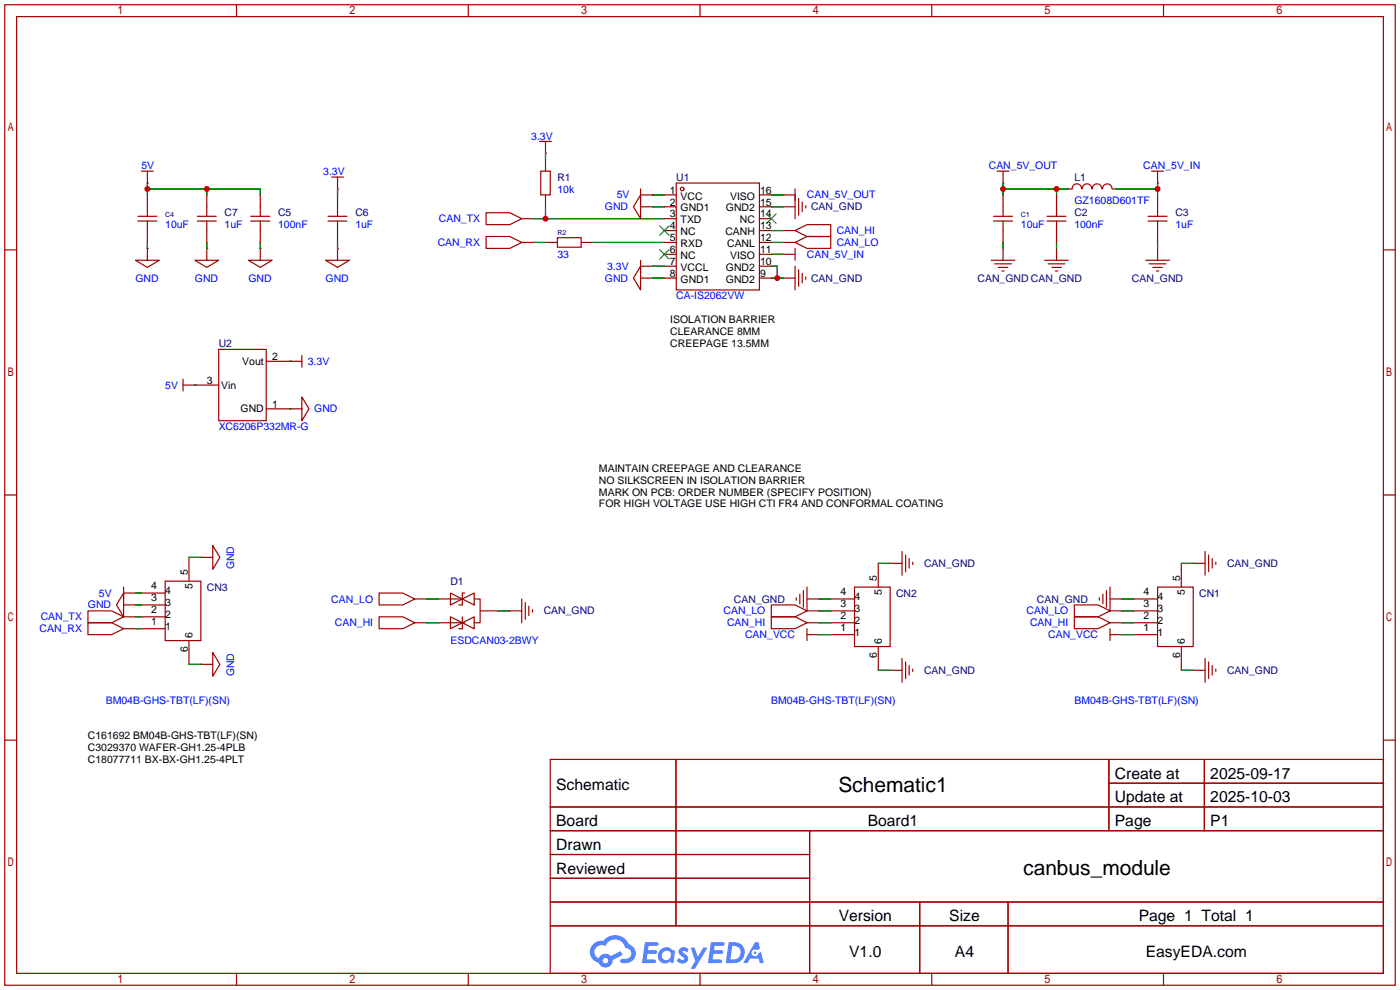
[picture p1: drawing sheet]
<svg xmlns="http://www.w3.org/2000/svg" width="299mm" height="212mm" viewBox="0 0 299 212" stroke-linecap="round" stroke-linejoin="round" font-family="sans-serif">
<g fill="none" stroke="#a10000" stroke-width=".25">
<path d="M1 1h297.2v209.6h-297.2zM3.6 3.6h292.1v204.4h-292.1zM50.5 1v2.6M100.1 1v2.6M149.6 1v2.6M199.1 1v2.6M248.7 1v2.6M1 53.4h2.6M295.7 53.4h2.5M1 105.8h2.6M295.7 105.8h2.5M1 158.2h2.6"/>
<path d="M295.7 158.2h2.5M117.6 162.3h178.1v45.7h-178.1zM117.6 172.5h178.1M117.6 177.5h178.1M144.5 162.3v35.6M173 177.5v30.5M237 162.3v15.2M237 167.4h58.7M257.4 162.3v15.2M117.6 182.6h55.4M117.6 192.8h178.1M117.6 187.7h55.4"/>
<path d="M117.6 197.9h178.1M196.6 192.8v15.2M215.4 192.8v15.2M50.5 208v2.6M100.1 208v2.6M149.6 208v2.6M199.1 208v2.6M248.7 208v2.6"/>
</g>
<g fill="#5487ff">
<path d="M145.3 202.7a1.3 1.3 0 0 1 1.9 .3l-.4 .6a.54 .54 0 0 0-.9-.2l.1 .2a1.34 1.34 0 0 1 .9 1.8 1.47 1.47 0 0 1-2.3-.1l.5-.6 .8 .5a.31 .31 0 0 0 .4-.3 .31 .31 0 0 0-.3-.4 1.12 1.12 0 0 1-.7-1.8z"/>
<path d="M147.6 202.5h.9l.6 2 1.2-2h.9l-2.7 4.6h-.9l1-1.7z"/>
<path d="M137.8 201.4h1.7a1.31 1.31 0 0 1 1.2 .2 .4 .4 0 0 1-.3 .5l-1.8 .1-.1 .9h1.6a.4 .4 0 0 1 .4 .4 .4 .4 0 0 1-.5 .4h-1.6l-.2 1.2h1.4a.46 .46 0 0 1 .5 0 .46 .46 0 0 1 .1 .5l-.4 .2h-2.6z"/>
<path d="M151.9 201.4h1.7a1.32 1.32 0 0 1 1.2 .2 .39 .39 0 0 1-.3 .5l-1.8 .1-.1 .9h1.6a.4 .4 0 0 1 .4 .4 .4 .4 0 0 1-.4 .4h-1.7l-.2 1.2h1.4a.46 .46 0 0 1 .5 0 .46 .46 0 0 1 .1 .5l-.4 .2h-2.6z"/>
<path d="M161.3 201.4h.8l.3 1.3-.6 .4a.75 .75 0 0 0-1.1 .3 .75 .75 0 0 0 .5 1 .75 .75 0 0 0 .9-.7l.5-.2 .6 2.3h-.8l-.3-.9h-1.8l-.5 .9h-1z"/>
<path d="M155.7 201.4l-.6 4.4h1.5a2.27 2.27 0 0 0 2.6-2.2 2.27 2.27 0 0 0-2.7-2.2zM156.5 202.1a1.5 1.5 0 0 1 1.8 1.6 1.5 1.5 0 0 1-1.9 1.4h-.3z"/>
<path d="M141.2 203a1.6 1.6 0 0 0-.3 2.3 1.6 1.6 0 0 0 2.3 .2l.7 .3 .3-2.4-.1-.3-.5-.1a1.58 1.58 0 0 0-2.4 0zM141.8 203.5a.98 .98 0 0 1 1.6 .4 .98 .98 0 0 1-1.1 1.3 .94 .94 0 0 1-.9-.7 .94 .94 0 0 1 .4-1z"/>
<path d="M126.8 201.8a2.37 2.37 0 0 0 1.1 4 1.54 1.54 0 0 0 1.8 1 1.54 1.54 0 0 0 1.2-1.6l2.2-1.1-.5-.8-2 1a1.57 1.57 0 0 0-2.7 .5 1.5 1.5 0 0 1-.7-2.1 1.5 1.5 0 0 1 2.2-.5 2.23 2.23 0 0 1 2.3-1.4 2.23 2.23 0 0 1 2 1.8 1.16 1.16 0 0 1 1.2 1.1 1.16 1.16 0 0 1-1.1 1.2h-.7a.47 .47 0 0 0-.5 .4 .47 .47 0 0 0 .4 .5 2.17 2.17 0 0 0 2.5-.9 2.17 2.17 0 0 0-.3-2.7l-.8-.4a3.2 3.2 0 0 0-5.5-.7l-1.1 .1zM128.8 205.3a.6 .6 0 0 1 1.2 0 .6 .6 0 0 1-1.2 0z"/>
<circle cx="161.4" cy="203.6" r=".28"/>
</g>
<g fill="none" stroke="#008700" stroke-width=".25">
<path d="M31.5 39.1v2.6M116.6 32.8v1.2M214.4 39.1v2.6M247.4 39.1v2.6M31.5 51.8v1.3M31.5 40.4h24.1v1.3M44.2 40.4v1.3M44.2 51.8v1.3M55.6 51.8v1.3M72.1 40.4v1.3M72.1 51.8v1.3M114 46.7h28"/>
<path d="M114 51.8h2.6M116.6 44.2v2.5M126.7 51.8h15.3M139.4 59.4h2.6M139.4 56.9h2.6M139.4 44.2h2.6M139.4 41.7h2.6M164.8 59.4h2.6M164.8 56.9h1.3v2.5M164.8 44.2h2.6M164.8 41.7h2.6M164.8 49.3h2.6"/>
<path d="M164.8 51.8h2.6M164.8 54.4h2.6M214.4 40.4h13.9M214.4 51.8v1.3M225.8 40.4v1.3M225.8 51.8v1.3M238.5 40.4h8.9M247.4 51.8v1.3M62 77.2h.1M41.7 82.3h.1M62 87.4h.1M40.4 119.1h2.5"/>
<path d="M29 126.7h1.2M29 129.3h1.2M29 131.8h1.2M29 134.4h1.2M91.2 133.1h2.5M91.2 128h2.5M106.4 130.6h2.6M175 130.6h2.5M175 133.1h2.5M175 128h2.5M175 135.6h2.5M187.7 120.4h2.5"/>
<path d="M239.8 130.6h2.5M239.8 133.1h2.5M239.8 128h2.5M239.8 135.6h2.5M252.5 120.4h2.5M40.4 142h2.5M187.7 143.3h2.5M252.5 143.3h2.5"/>
</g>
<g fill="none" stroke="#a10000" stroke-width=".25">
<path d="M30.2 36.6h2.6M31.5 39.1h.1M31.5 36.6v2.5M70.9 37.8h2.5M72.1 37.8v2.6M115.3 30.2h2.6M115.6 36.6h2v5.1h-2zM116.6 32.8h.1M116.6 30.2v2.6M116.6 34v2.6M144.5 39.1h17.8v22.9h-17.8zM213.1 36.6h2.5"/>
<path d="M214.4 39.1h.1M214.4 36.6v2.5M246.1 36.6h2.6M247.4 39.1h.1M247.4 36.6v2.5M29 55.6h5l-2.5 1.6zM29.5 47.2h4M29.5 46.2h4M31.5 53.1h.1M31.5 41.7v4.5M31.5 47.2v4.6M31.5 53.1v2.5"/>
<path d="M41.7 55.6h5l-2.5 1.6zM42.2 47.2h4M42.2 46.2h4M44.2 53.1h.1M44.2 41.7v4.5M44.2 47.2v4.6M44.2 53.1v2.5M53.1 55.6h5.1l-2.6 1.6zM53.6 47.2h4.1M53.6 46.2h4.1M55.6 53.1h.1M55.6 41.7v4.5"/>
<path d="M55.6 47.2v4.6M55.6 53.1v2.5M69.6 55.6h5.1l-2.6 1.6zM70.1 47.2h4.1M70.1 46.2h4.1M72.1 40.4h.1M72.1 53.1h.1M72.1 41.7v4.5M72.1 47.2v4.6M72.1 53.1v2.5M103.9 45.5h5.1l2.5 1.2-2.5 1.3h-5.1zM103.9 50.5h5.1l2.5 1.3-2.5 1.3h-5.1z"/>
<path d="M111.5 46.7h2.5M111.5 51.8h2.5M116.6 41.7v2.5M116.6 51.8h2.5M119.1 50.8h5.1v2h-5.1zM124.2 51.8h2.5M136.9 56.9v5.1l-1.5-2.6zM136.9 41.7v5l-1.5-2.5zM136.9 59.4h2.5M136.9 44.2h2.5M136.9 41.7h2.5M136.9 56.9h2.5"/>
<path d="M136.9 40.4v2.5M136.9 55.6v2.6M139.4 59.4h.1M139.4 44.2h.1M139.4 56.9h.1M139.4 41.7h.1M142 46.7h2.5M142 59.4h2.5M142 44.2h2.5M142 41.7h2.5M142 49.3h2.5M142 51.8h2.5"/>
<path d="M142 54.4h2.5M142 56.9h2.5M162.3 46.7h2.5M162.3 59.4h2.5M162.3 44.2h2.5M162.3 41.7h2.5M162.3 49.3h2.5M162.3 51.8h2.5M162.3 54.4h2.5M162.3 56.9h2.5M167.4 41.7h.1M167.4 54.4h.1"/>
<path d="M167.4 59.4h2.5M167.4 44.2h2.5M167.4 41.7h2.5M167.4 49.3h2.5M167.4 51.8h2.5M167.4 54.4h2.5M169.9 49.3l2.6-1.3h5v2.5h-5zM169.9 51.8l2.6-1.3h5v2.6h-5zM169.9 40.4v6.3M169.9 53.1v2.5M169.9 56.9v5.1M170.7 42.4v3.6"/>
<path d="M170.7 57.7v3.5M171.4 43.2v2M171.4 58.4v2.1M172.2 43.9v.5M172.2 59.2v.5M211.8 55.6h5.1M212.3 47.2h4.1M212.3 46.2h4.1M212.6 56.4h3.6M213.4 57.2h2M214.1 57.9h.5M214.4 41.7v4.5"/>
<path d="M214.4 47.2v4.6M214.4 53.1v2.5M223.3 55.6h5M223.8 47.2h4M223.8 46.2h4M224 56.4h3.6M224.8 57.2h2M225.6 57.9h.5M225.8 41.7v4.5M225.8 47.2v4.6M225.8 53.1v2.5M228.3 40.4h.8"/>
<path d="M229.1 40.4a1.01 1.01 0 0 1 1.1-1.1 1.01 1.01 0 0 1 1 1.1M231.3 40.4a1.01 1.01 0 0 1 1-1.1 1.01 1.01 0 0 1 1 1.1M233.4 40.4a1.01 1.01 0 0 1 1.1-1.1 1.01 1.01 0 0 1 1 1.1M235.6 40.4a1.01 1.01 0 0 1 1-1.1 1.01 1.01 0 0 1 1.1 1.1M237.7 40.4h.8M244.9 55.6h5M245.4 47.2h4M245.4 46.2h4M245.6 56.4h3.6M246.4 57.2h2M247.1 57.9h.5M247.4 41.7v4.5"/>
<path d="M247.4 47.2v4.6M247.4 53.1v2.5M46.7 74.7h10.2v15.2h-10.2zM56.9 77.2h7.6M62 77.2h.1M64.5 75.9v2.6M39.1 82.3h7.6M39.1 81v2.6M41.7 82.3h.1M56.9 87.4h7.6M62 87.4h.1M64.5 84.8l1.5 2.6-1.5 2.5z"/>
<path d="M40.4 119.1v5.1M42.9 119.1h.1M42.9 119.1h2.6M45.5 116.6l1.5 2.5-1.5 2.6zM192.8 117.9v5M193.5 118.6v3.6M194.3 119.4v2M257.6 117.9v5M258.3 118.6v3.6M259.1 119.4v2M18.8 130.6h5.1l2.5 1.2-2.5 1.3h-5.1zM18.8 133.1h5.1l2.5 1.3-2.5 1.2h-5.1z"/>
<path d="M26.4 126.7v5.1l-1.5-2.5zM26.4 126.7h2.6M26.4 129.3h2.6M26.4 134.4h2.6M26.4 131.8h2.6M26.4 125.5v2.5M29 126.7h.1M29 129.3h.1M30.2 126.7h5.1M30.2 129.3h5.1M30.2 134.4h5.1M30.2 131.8h5.1"/>
<path d="M35.3 124.2h7.6v12.7h-7.6zM40.4 136.9v5.1M45.5 139.4l1.5 2.6-1.5 2.5zM81 131.8h5.1l2.5 1.3-2.5 1.3h-5.1zM81 126.7h5.1l2.5 1.3-2.5 1.3h-5.1zM88.6 133.1h2.6M88.6 128h2.6M93.7 133.1h5.6M93.7 128h5.1M96.3 126.7l2.5 1.3-2.5 1.3zM96.3 131.8l2.5 1.3-2.5 1.3zM98.8 128l2.5-1.3v2.6z"/>
<path d="M98.8 133.1l2.5-1.3v2.6zM98.8 131.8v2.6h-.8M99.3 126.7h-.5v2.6h-.8M101.3 128h1.3v5.1h-1.3M102.6 130.6h3.8M109 130.6h2.5M111.5 128v5.1M112.3 128.8v3.5M113 129.5v2.1M113.8 130.3v.5M164.8 131.8h5.1l2.6 1.3-2.6 1.3h-5.1zM164.8 129.3h5.1l2.6 1.3-2.6 1.2h-5.1z"/>
<path d="M170.2 127.8v.5M170.9 127v2M171.7 126.2v3.6M172.5 130.6h2.5M172.5 133.1h2.5M172.5 128h2.5M172.5 135.6h2.5M172.5 125.5v5.1M172.5 134.4v2.5M175 135.6h.1M177.5 130.6h5.1M177.5 133.1h5.1"/>
<path d="M177.5 128h5.1M177.5 135.6h5.1M182.6 125.5h7.6v12.7h-7.6zM187.7 120.4v5.1M187.7 138.2v5.1M190.2 120.4h2.6M195.1 120.1v.5M229.6 131.8h5.1l2.5 1.3-2.5 1.3h-5.1zM229.6 129.3h5.1l2.5 1.3-2.5 1.2h-5.1zM234.9 127.8v.5M235.7 127v2M236.5 126.2v3.6"/>
<path d="M237.2 130.6h2.6M237.2 133.1h2.6M237.2 128h2.6M237.2 135.6h2.6M237.2 125.5v5.1M237.2 134.4v2.5M239.8 135.6h.1M242.3 130.6h5.1M242.3 133.1h5.1M242.3 128h5.1M242.3 135.6h5.1M247.4 125.5h7.6v12.7h-7.6z"/>
<path d="M252.5 120.4v5.1M252.5 138.2v5.1M255 120.4h2.6M259.8 120.1v.5M42.9 142h.1M42.9 142h2.6M190.2 143.3h2.6M192.8 140.7v5.1M193.5 141.5v3.5M194.3 142.2v2.1M195.1 143v.5M255 143.3h2.6"/>
<path d="M257.6 140.7v5.1M258.3 141.5v3.5M259.1 142.2v2.1M259.8 143v.5"/>
<circle cx="145.8" cy="40.4" r=".38"/>
</g>
<path d="M141 53.3l2 2.1M141 48.3l2 2M143 53.3l-2 2.1M143 48.3l-2 2M163.8 45.7l2.1 2.1M165.9 45.7l-2.1 2.1" fill="none" stroke="#3c3" stroke-width=".25"/>
<g fill="#c00">
<circle cx="116.6" cy="46.7" r=".63"/>
<circle cx="44.2" cy="40.4" r=".63"/>
<circle cx="31.5" cy="40.4" r=".63"/>
<circle cx="166.1" cy="59.4" r=".63"/>
<circle cx="214.4" cy="40.4" r=".63"/>
<circle cx="225.8" cy="40.4" r=".63"/>
<circle cx="247.4" cy="40.4" r=".63"/>
</g>
<g font-size="4.5">
<text x="179.2" y="169.2">Schematic1</text>
<text x="218.7" y="187">canbus_module</text>
</g>
<g font-size="3.4">
<text x="238.3" y="166.4">Create at</text>
<text x="258.7" y="166.4">2025-09-17</text>
<text x="118.9" y="168.9">Schematic</text>
<text x="238.3" y="171.5">Update at</text>
<text x="258.7" y="171.5">2025-10-03</text>
<text x="118.9" y="176.6">Board</text>
<text x="185.5" y="176.6">Board1</text>
<text x="238.3" y="176.6">Page</text>
<text x="258.7" y="176.6">P1</text>
<text x="118.9" y="181.6">Drawn</text>
<text x="118.9" y="186.7">Reviewed</text>
<text x="179.2" y="196.9">Version</text>
<text x="202.9" y="196.9">Size</text>
<text x="243.4" y="196.9">Page 1 Total 1</text>
<text x="181.5" y="204.5">V1.0</text>
<text x="204.1" y="204.5">A4</text>
<text x="244.9" y="204.5">EasyEDA.com</text>
</g>
<g font-size="2.2" fill="#00f">
<text x="113.5" y="29.8">3.3V</text>
<text x="30.2" y="36.1">5V</text>
<text x="69.1" y="37.5">3.3V</text>
<text x="119.1" y="41.1">10k</text>
<text x="211.3" y="36.2">CAN_5V_OUT</text>
<text x="244.3" y="36.2">CAN_5V_IN</text>
<text x="93.8" y="47.5">CAN_TX</text>
<text x="129.3" y="45">GND</text>
<text x="131.8" y="42.4">5V</text>
<text x="172.5" y="42.4">CAN_5V_OUT</text>
<text x="229.6" y="43.7">GZ1608D601TF</text>
<text x="35.3" y="48.8">10uF</text>
<text x="48" y="48.8">1uF</text>
<text x="59.4" y="48.8">100nF</text>
<text x="75.9" y="48.8">1uF</text>
<text x="93.5" y="52.6">CAN_RX</text>
<text x="178.8" y="50">CAN_HI</text>
<text x="178.8" y="52.6">CAN_LO</text>
<text x="218.2" y="48.8">10uF</text>
<text x="229.6" y="48.8">100nF</text>
<text x="251.2" y="48.8">1uF</text>
<text x="119.1" y="55.1">33</text>
<text x="129.8" y="57.7">3.3V</text>
<text x="172.5" y="55.1">CAN_5V_IN</text>
<text x="29" y="60.2">GND</text>
<text x="41.7" y="60.2">GND</text>
<text x="53.1" y="60.2">GND</text>
<text x="69.6" y="60.2">GND</text>
<text x="129.3" y="60.2">GND</text>
<text x="144.5" y="64">CA-IS2062VW</text>
<text x="65.8" y="78">3.3V</text>
<text x="35.3" y="83.1">5V</text>
<text x="67.2" y="88.1">GND</text>
<text x="46.7" y="91.9">XC6206P332MR-G</text>
<text x="50" y="121.7" transform="rotate(-90 50 121.7)">GND</text>
<text x="18.8" y="130">GND</text>
<text x="21.1" y="127.5">5V</text>
<text x="70.8" y="128.8">CAN_LO</text>
<text x="154.6" y="131.3">CAN_LO</text>
<text x="219.4" y="131.3">CAN_LO</text>
<text x="8.5" y="135.1">CAN_RX</text>
<text x="8.7" y="132.6">CAN_TX</text>
<text x="71.6" y="133.9">CAN_HI</text>
<text x="96.3" y="137.7">ESDCAN03-2BWY</text>
<text x="155.4" y="133.9">CAN_HI</text>
<text x="159.2" y="136.4">CAN_VCC</text>
<text x="220.2" y="133.9">CAN_HI</text>
<text x="224" y="136.4">CAN_VCC</text>
<text x="50" y="144.5" transform="rotate(-90 50 144.5)">GND</text>
<text x="22.6" y="150.4">BM04B-GHS-TBT(LF)(SN)</text>
<text x="164.8" y="150.4">BM04B-GHS-TBT(LF)(SN)</text>
<text x="229.6" y="150.4">BM04B-GHS-TBT(LF)(SN)</text>
</g>
<g font-size="2.2" fill="#000080">
<text x="119.1" y="38.6">R1</text>
<text x="144.5" y="38.6">U1</text>
<text x="229.6" y="38.6">L1</text>
<text x="48" y="46.2">C7</text>
<text x="59.4" y="46.2">C5</text>
<text x="75.9" y="46.2">C6</text>
<text x="173.4" y="45">CAN_GND</text>
<text x="229.6" y="46.2">C2</text>
<text x="251.2" y="46.2">C3</text>
<text x="173.4" y="60.2">CAN_GND</text>
<text x="208.9" y="60.2">CAN_GND CAN_GND</text>
<text x="241.9" y="60.2">CAN_GND</text>
<text x="46.7" y="74.2">U2</text>
<text x="96.3" y="125">D1</text>
<text x="197.5" y="121.2">CAN_GND</text>
<text x="262.3" y="121.2">CAN_GND</text>
<text x="44.2" y="126.2">CN3</text>
<text x="116.2" y="131.3">CAN_GND</text>
<text x="156.8" y="128.8">CAN_GND</text>
<text x="191.5" y="127.5">CN2</text>
<text x="221.6" y="128.8">CAN_GND</text>
<text x="256.3" y="127.5">CN1</text>
<text x="197.5" y="144">CAN_GND</text>
<text x="262.3" y="144">CAN_GND</text>
</g>
<g font-size="2.2">
<text x="143.2" y="41.4">1</text>
<text x="162.4" y="41.4">16</text>
<text x="143.2" y="46.5">3</text>
<text x="143.2" y="43.9">2</text>
<text x="145.5" y="47.7">TXD</text>
<text x="145.5" y="45.2">GND1</text>
<text x="145.5" y="42.7">VCC</text>
<text x="155.2" y="45.2">GND2</text>
<text x="156" y="42.7">VISO</text>
<text x="158.1" y="47.7">NC</text>
<text x="162.4" y="43.9">15</text>
<text x="162.4" y="46.5">14</text>
<text x="143.2" y="51.5">5</text>
<text x="143.2" y="49">4</text>
<text x="145.5" y="52.8">RXD</text>
<text x="145.5" y="50.3">NC</text>
<text x="155" y="50.3">CANH</text>
<text x="155.4" y="52.8">CANL</text>
<text x="162.4" y="49">13</text>
<text x="162.4" y="51.5">12</text>
<text x="143.2" y="59.2">8</text>
<text x="143.2" y="56.6">7</text>
<text x="143.2" y="54.1">6</text>
<text x="145.5" y="57.9">VCCL</text>
<text x="145.5" y="55.4">NC</text>
<text x="155.2" y="57.9">GND2</text>
<text x="156" y="55.4">VISO</text>
<text x="162.4" y="54.1">11</text>
<text x="162.4" y="56.6">10</text>
<text x="162.4" y="59.2">9</text>
<text x="145.5" y="60.4">GND1</text>
<text x="155.2" y="60.4">GND2</text>
<text x="143.3" y="69.1">ISOLATION BARRIER</text>
<text x="143.3" y="71.6">CLEARANCE 8MM</text>
<text x="51.8" y="78">Vout</text>
<text x="58.2" y="76.9">2</text>
<text x="143.3" y="74.2">CREEPAGE 13.5MM</text>
<text x="44.2" y="82">3</text>
<text x="47.2" y="83">Vin</text>
<text x="51.4" y="88.1">GND</text>
<text x="58.2" y="87.1">1</text>
<text x="128" y="100.8">MAINTAIN CREEPAGE AND CLEARANCE</text>
<text x="128" y="103.4">NO SILKSCREEN IN ISOLATION BARRIER</text>
<text x="128" y="105.9">MARK ON PCB: ORDER NUMBER (SPECIFY POSITION)</text>
<text x="128" y="108.5">FOR HIGH VOLTAGE USE HIGH CTI FR4 AND CONFORMAL COATING</text>
<text x="32.3" y="126">4</text>
<text x="40.1" y="122.9" transform="rotate(-90 40.1 122.9)">5</text>
<text x="41.1" y="126" transform="rotate(-90 41.1 126)">5</text>
<text x="187.4" y="124.2" transform="rotate(-90 187.4 124.2)">5</text>
<text x="252.2" y="124.2" transform="rotate(-90 252.2 124.2)">5</text>
<text x="32.3" y="131.1">2</text>
<text x="32.3" y="128.5">3</text>
<text x="35.3" y="129.5">3</text>
<text x="35.3" y="127">4</text>
<text x="179.6" y="129.8">3</text>
<text x="179.6" y="127.3">4</text>
<text x="182.6" y="130.8">3</text>
<text x="182.6" y="128.3">4</text>
<text x="188.4" y="127.2" transform="rotate(-90 188.4 127.2)">5</text>
<text x="244.4" y="129.8">3</text>
<text x="244.4" y="127.3">4</text>
<text x="247.4" y="130.8">3</text>
<text x="247.4" y="128.3">4</text>
<text x="253.2" y="127.2" transform="rotate(-90 253.2 127.2)">5</text>
<text x="32.3" y="133.6">1</text>
<text x="35.3" y="134.6">1</text>
<text x="35.3" y="132.1">2</text>
<text x="41.1" y="136.4" transform="rotate(-90 41.1 136.4)">6</text>
<text x="179.6" y="134.9">1</text>
<text x="179.6" y="132.3">2</text>
<text x="182.6" y="135.9">1</text>
<text x="182.6" y="133.4">2</text>
<text x="188.4" y="137.7" transform="rotate(-90 188.4 137.7)">6</text>
<text x="244.4" y="134.9">1</text>
<text x="244.4" y="132.3">2</text>
<text x="247.4" y="135.9">1</text>
<text x="247.4" y="133.4">2</text>
<text x="253.2" y="137.7" transform="rotate(-90 253.2 137.7)">6</text>
<text x="40.1" y="139.4" transform="rotate(-90 40.1 139.4)">6</text>
<text x="187.4" y="140.7" transform="rotate(-90 187.4 140.7)">6</text>
<text x="252.2" y="140.7" transform="rotate(-90 252.2 140.7)">6</text>
<text x="18.8" y="158">C161692 BM04B-GHS-TBT(LF)(SN)</text>
<text x="18.8" y="160.5">C3029370 WAFER-GH1.25-4PLB</text>
<text x="18.8" y="163.1">C18077711 BX-BX-GH1.25-4PLT</text>
</g>
<g font-size="1.5" fill="#000080">
<text x="35.3" y="46.4">C4</text>
<text x="218.2" y="46.4">C1</text>
<text x="119.1" y="50.2">R2</text>
</g>
</svg>
